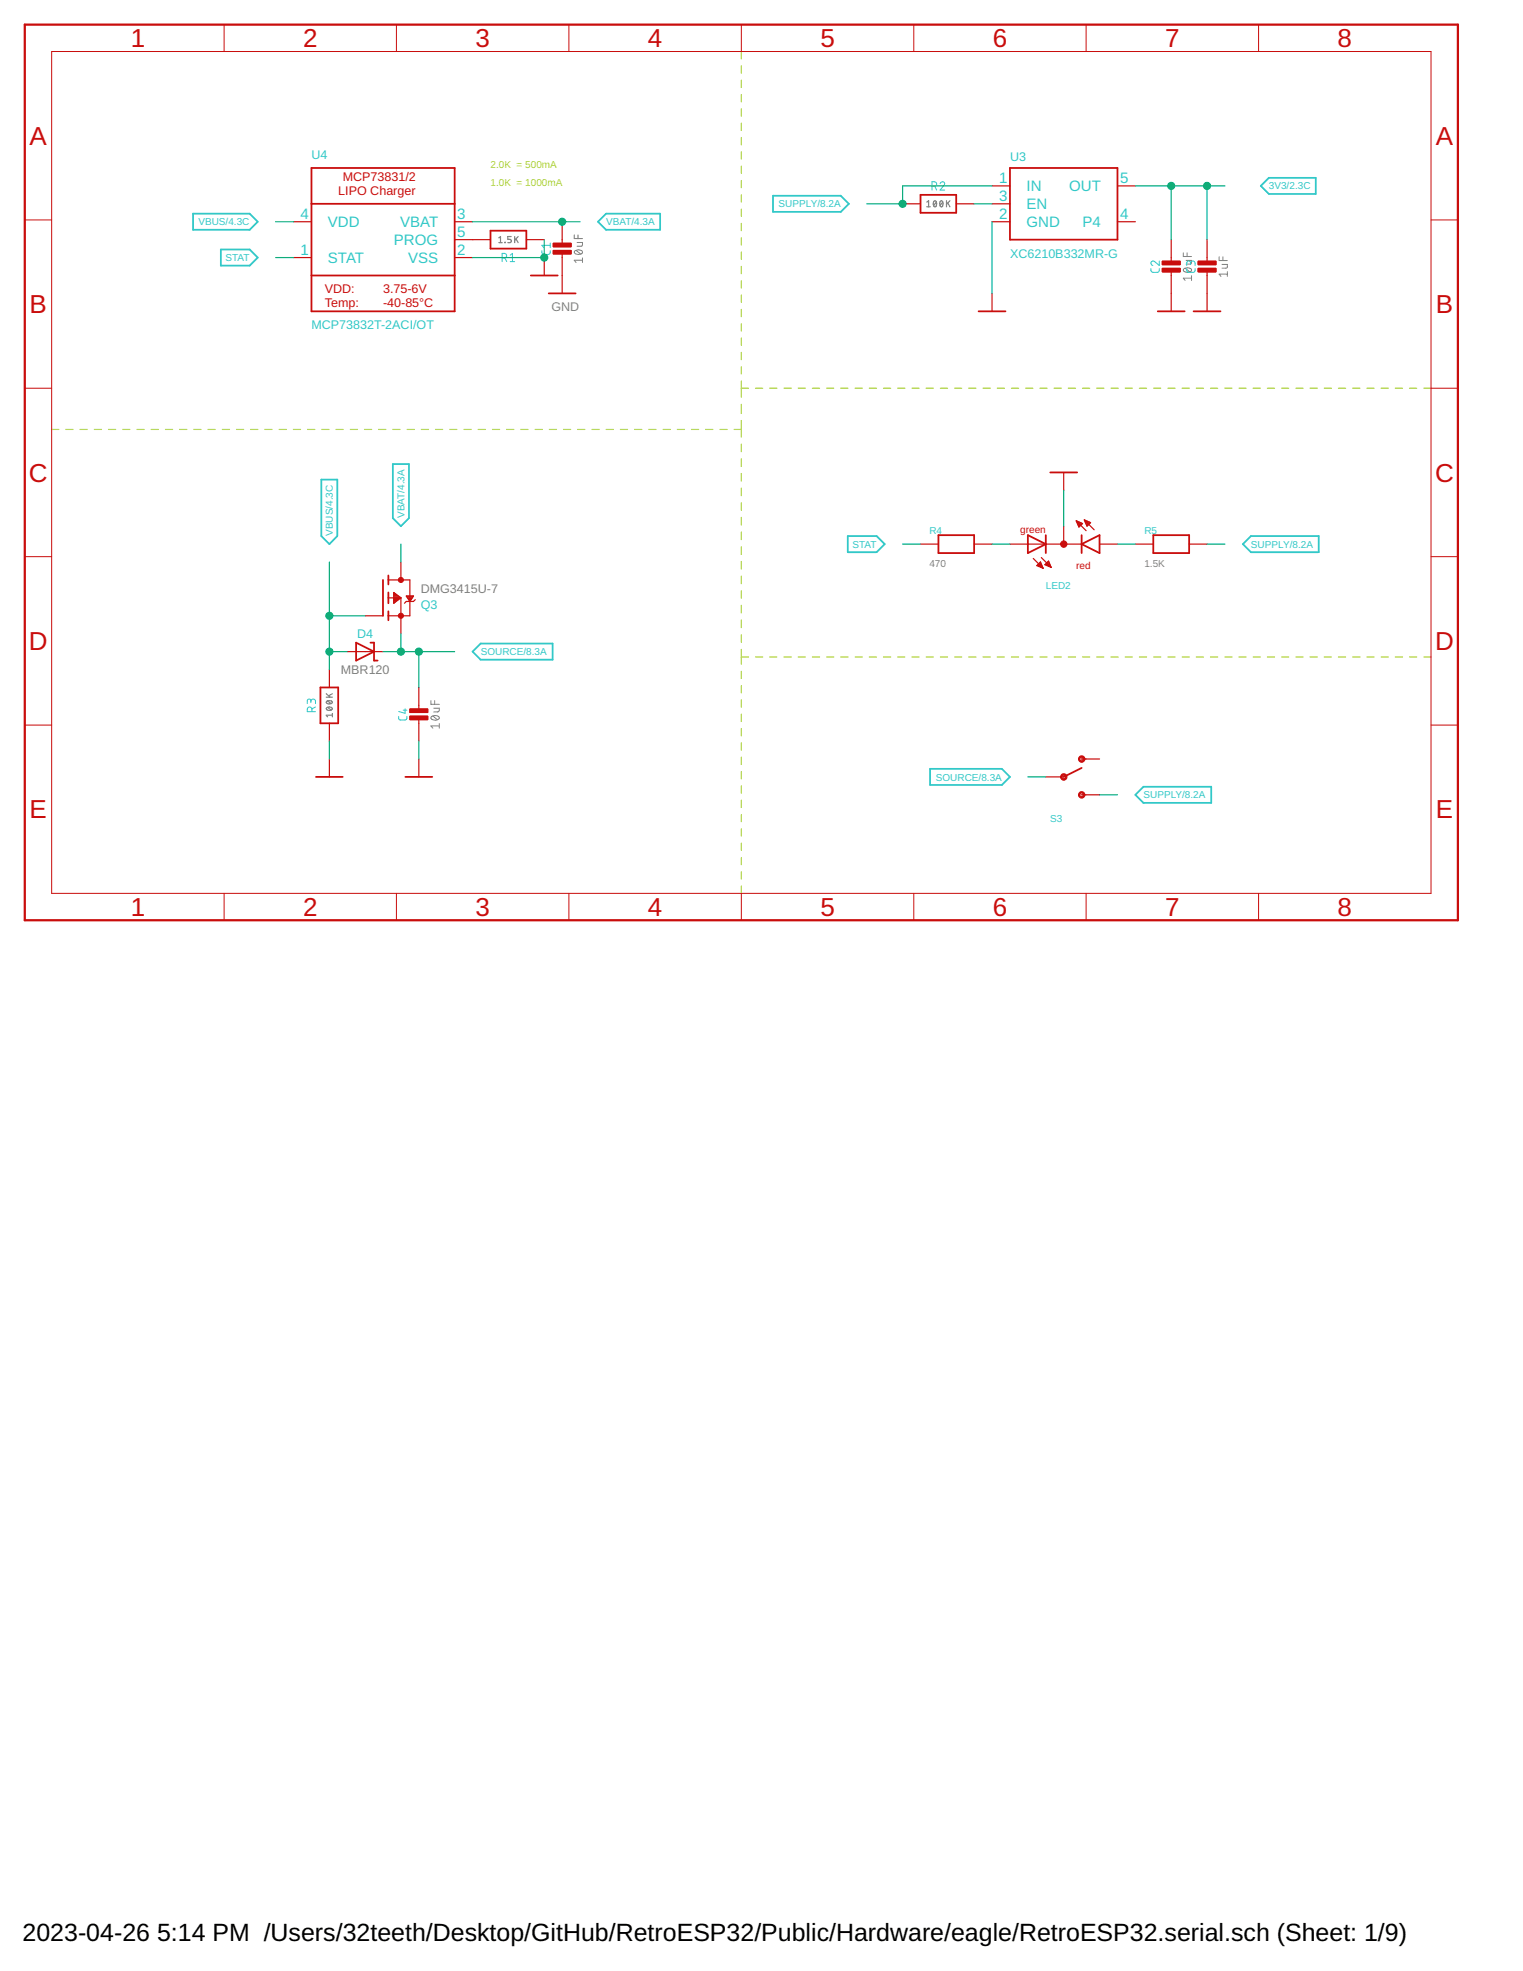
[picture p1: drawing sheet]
<svg xmlns="http://www.w3.org/2000/svg" width="216mm" height="279mm" viewBox="0 0 216 279" stroke-linecap="round" stroke-linejoin="round" font-family="sans-serif">
<g fill="none" stroke="#afd134" stroke-width=".17">
<path d="M105.1 7.3v1M105.1 9.3v1.1M105.1 11.4v1M105.1 13.4v1M105.1 15.4v1.1M105.1 17.5v1M105.1 19.5v1M105.1 21.5v1M105.1 23.6v1M105.1 25.6v1M105.1 27.6v1M105.1 29.7v1"/>
<path d="M105.1 31.7v1M105.1 33.7v1M105.1 35.7v1.1M105.1 37.8v1M105.1 39.8v1M105.1 41.8v1.1M105.1 43.9v1M105.1 45.9v1M105.1 47.9v1.1M105.1 50v1M105.1 52v1M105.1 54v2.3"/>
<path d="M105.1 57.3v1.3M105.1 59.6v2.4M105.1 55h1M107.1 55h1M109.1 55h1M111.1 55h1.1M113.2 55h1M115.2 55h1M117.2 55h1M119.2 55h1M121.2 55h1M123.2 55h1"/>
<path d="M125.2 55h1.1M127.3 55h1M129.3 55h1M131.3 55h1M133.3 55h1M135.3 55h1M137.3 55h1M139.4 55h1M141.4 55h1M143.4 55h1M145.4 55h1M147.4 55h1"/>
<path d="M149.4 55h1.1M151.4 55h1.1M153.5 55h1M155.5 55h1M157.5 55h1M159.5 55h1M161.5 55h1M163.5 55h1M165.6 55h1M167.6 55h1M169.6 55h1M171.6 55h1"/>
<path d="M173.6 55h1M175.6 55h1.1M177.7 55h1M179.7 55h1M181.7 55h1M183.7 55h1M185.7 55h1M187.7 55h1M189.7 55h1.1M191.8 55h1M193.8 55h1M195.8 55h1"/>
<path d="M197.8 55h1M199.8 55h1M201.8 55h1.1M7.3 60.9h1M9.3 60.9h1.1M11.3 60.9h1.1M13.4 60.9h1M15.4 60.9h1M17.4 60.9h1M19.4 60.9h1M21.4 60.9h1.1M23.5 60.9h1"/>
<path d="M25.5 60.9h1M27.5 60.9h1M29.5 60.9h1M31.5 60.9h1M33.5 60.9h1M35.5 60.9h1.1M37.5 60.9h1.1M39.6 60.9h1M41.6 60.9h1M43.6 60.9h1M45.6 60.9h1M47.6 60.9h1"/>
<path d="M49.7 60.9h1M51.7 60.9h1M53.7 60.9h1M55.7 60.9h1M57.7 60.9h1M59.7 60.9h1M61.7 60.9h1.1M63.8 60.9h1M65.8 60.9h1M67.8 60.9h1M69.8 60.9h1M71.8 60.9h1"/>
<path d="M73.8 60.9h1M75.9 60.9h1M77.9 60.9h1M79.9 60.9h1M81.9 60.9h1M83.9 60.9h1M85.9 60.9h1.1M87.9 60.9h1.1M90 60.9h1M92 60.9h1M94 60.9h1M96 60.9h1"/>
<path d="M98 60.9h1M100 60.9h1M102.1 60.9h1M104.1 60.9h1M105.1 62.9v1.1M105.1 65v1.1M105.1 67.1v1.1M105.1 69.2v1.1M105.1 71.3v1M105.1 73.3v1.1M105.1 75.4v1.1M105.1 77.5v1.1"/>
<path d="M105.1 79.6v1.1M105.1 81.7v1M105.1 83.7v1.1M105.1 85.8v1.1M105.1 87.9v1.1M105.1 90v1.1M105.1 92.1v2M105.1 95.2v1M105.1 97.2v1M105.1 99.2v1M105.1 93.1h1M107.1 93.1h1"/>
<path d="M109.1 93.1h1M111.1 93.1h1.1M113.2 93.1h1M115.2 93.1h1M117.2 93.1h1M119.2 93.1h1M121.2 93.1h1M123.2 93.1h1M125.2 93.1h1.1M127.3 93.1h1M129.3 93.1h1M131.3 93.1h1"/>
<path d="M133.3 93.1h1M135.3 93.1h1M137.3 93.1h1M139.4 93.1h1M141.4 93.1h1M143.4 93.1h1M145.4 93.1h1M147.4 93.1h1M149.4 93.1h1.1M151.4 93.1h1.1M153.5 93.1h1M155.5 93.1h1"/>
<path d="M157.5 93.1h1M159.5 93.1h1M161.5 93.1h1M163.5 93.1h1M165.6 93.1h1M167.6 93.1h1M169.6 93.1h1M171.6 93.1h1M173.6 93.1h1M175.6 93.1h1.1M177.7 93.1h1M179.7 93.1h1"/>
<path d="M181.7 93.1h1M183.7 93.1h1M185.7 93.1h1M187.7 93.1h1M189.7 93.1h1.1M191.8 93.1h1M193.8 93.1h1M195.8 93.1h1M197.8 93.1h1M199.8 93.1h1M201.8 93.1h1.1M105.1 101.2v1.1"/>
<path d="M105.1 103.3v1M105.1 105.3v1M105.1 107.3v1.1M105.1 109.4v1M105.1 111.4v1M105.1 113.4v1.1M105.1 115.5v1M105.1 117.5v1M105.1 119.5v1M105.1 121.6v1M105.1 123.6v1M105.1 125.6v1"/>
</g>
<g fill="none" stroke="#808080" stroke-width=".14">
<path d="M81.4 33.3v.5h1.2M81.5 35.6l.5-.2 .5 .2 .1 .2a.69 .69 0 0 1-1.2 0zM81.7 35.5l.6 .5M81.8 34.4h.8l-.1 .5h-.7M81.9 33.3v.5M82.6 36.9h-1.2l.3 .3M82.6 36.6v.6M167.7 35.8v.6h1.2M167.8 38.1l.5-.1 .5 .1 .1 .2a.69 .69 0 0 1-1.2 0zM168 38l.7 .5M168.1 36.9h.8l-.1 .5h-.7M168.3 35.8v.6"/>
<path d="M168.9 39.4h-1.2l.3 .4M168.9 39.1v.7M172.8 36.4v.5h1.2M173.2 37.5h.8l-.1 .5h-.7M173.4 36.4v.5M174 38.9h-1.2l.3 .3M174 38.5v.7M61.1 99.3v.5h1.2M61.6 99.3v.5M61.2 101.6a.73 .73 0 0 1 1.1 .2 .71 .71 0 0 1-1.2 0zM61.4 101.5l.6 .5M61.5 100.4h.8l-.1 .5h-.7"/>
<path d="M62.3 102.9h-1.2l.3 .3M62.3 102.6v.6"/>
</g>
<g fill="none" stroke="#808080" stroke-width=".17">
<path d="M70.7 33.7l.3-.2v.9M70.7 34.4h.5M71.6 34.4h.1M72.5 33.5h-.5v.4l.4 .1 .1 .1-.1 .3h-.4M73 33.5v.9M73.2 33.9l.2 .5M73.4 33.5l-.4 .6M131.4 28.7l.2-.3v.9M131.4 29.3h.5M132.4 28.5l.1-.1a.52 .52 0 0 1 0 .9l-.1-.1-.1-.3zM132.7 28.7l-.3 .4M133.3 28.5l.2-.1a.52 .52 0 0 1 0 .9l-.3-.3v-.3z"/>
<path d="M133.6 28.7l-.3 .4M134.2 28.4v.9M134.4 28.8l.3 .5M134.7 28.4l-.5 .6M46.2 98.8h.9M46.2 98.3l.6 .5M46.3 99.4l.4-.1 .4 .1a.43 .43 0 0 1-.4 .4 .43 .43 0 0 1-.5-.3zM46.4 99.4l.5 .3M47.1 98.3l-.5 .3M46.3 100.4l.4-.2 .4 .2a.39 .39 0 0 1-.4 .3 .39 .39 0 0 1-.4-.3zM46.4 100.3l.5 .3M47.1 101.4h-.9l.2 .2"/>
<path d="M47.1 101.1v.5"/>
</g>
<g fill="none" stroke="#32c8c8" stroke-width=".14">
<path d="M71.2 36.6h.3a.33 .33 0 0 0 .3-.4 .33 .33 0 0 0-.3-.3h-.3v1.2M71.6 36.6l.2 .5M72.3 36.2l.3-.3v1.2M72.3 37.1h.7M76.8 35.5l.1 .4 .2 .2 .7-.1 .2-.1v-.4M78 34.5v.6M78 34.8h-1.2l.3 .3M132.1 26.4h.4a.33 .33 0 0 0 .3-.3 .33 .33 0 0 0-.3-.3h-.4v1.1M132.5 26.4l.3 .5M133.3 26a.32 .32 0 0 1 .4-.2 .32 .32 0 0 1 .1 .5l-.5 .6h.6M163.2 38.1v.4l.2 .1h.8l.1-.2v-.3M164.3 37v.6l-.6-.5a.32 .32 0 0 0-.5 .1 .32 .32 0 0 0 .2 .4"/>
<path d="M168.2 38.1l.1 .4 .2 .1h.7l.2-.2v-.3M168.8 37.3a.33 .33 0 0 1 .3-.3 .33 .33 0 0 1 .3 .3v.3M168.8 37.5l-.1-.4-.3-.1-.2 .3v.3M44.1 99.4a.33 .33 0 0 1 .3-.3 .33 .33 0 0 1 .3 .3v.3M44.1 99.6v-.2a.25 .25 0 0 0-.3-.3 .25 .25 0 0 0-.2 .3v.3M44.2 100.9v-.4a.33 .33 0 0 0-.3-.3 .33 .33 0 0 0-.3 .3v.4h1.1M44.7 100.2l-.5 .3M56.5 101.6v.3l.3 .2 .8-.1 .1-.4M57.1 100.7h.6M57.4 100.5v.6l-.9-.2"/>
</g>
<path d="M27.4 30.3h8l1.1 1.1-1.1 1.2h-8zM31.3 35.4h4.1l1.1 1.1-1.1 1.2h-4.1zM84.8 31.4l1.1-1.1h7.7v2.3h-7.7zM109.6 27.7h9.6l1.1 1.2-1.1 1.1h-9.6zM178.7 26.4l1.2-1.2h6.6v2.3h-6.6zM45.6 68h2.2v8l-1.1 1.1-1.1-1.1zM55.7 65.8h2.3v7.6l-1.2 1.2-1.1-1.2zM120.2 76h4.1l1.1 1.1-1.1 1.2h-4.1zM176.2 77.1l1.1-1.1h9.6v2.3h-9.6zM67 92.4l1.1-1.2h10.2v2.3h-10.2zM131.8 109h10.2l1.2 1.1-1.2 1.2h-10.2zM161 112.7l1.1-1.2h9.6v2.3h-9.6z" fill="none" stroke="#32c8c8" stroke-width=".25"/>
<path d="M3.5 3.5h203.2v127h-203.2z" fill="none" stroke="#c90d0c" stroke-width=".32"/>
<g fill="none" stroke="#c90d0c" stroke-width=".14">
<path d="M7.3 7.3h195.6v119.3h-195.6zM31.8 3.5v3.8M56.2 3.5v3.8M80.6 3.5v3.8M105.1 3.5v3.8M129.5 3.5v3.8M154 3.5v3.8M178.4 3.5v3.8M3.5 31.2h3.8M202.9 31.2h3.8M3.5 55h3.8M202.9 55h3.8"/>
<path d="M3.5 78.9h3.8M202.9 78.9h3.8M3.5 102.8h3.8M153.3 112.7h.7M202.9 102.8h3.8M31.8 126.6v3.9M56.2 126.6v3.9M80.6 126.6v3.9M105.1 126.6v3.9M129.5 126.6v3.9M154 126.6v3.9M178.4 126.6v3.9"/>
</g>
<g fill="none" stroke="#c90d0c" stroke-width=".25">
<path d="M44.2 28.9h20.3M44.2 23.8h20.3v20.3h-20.3zM44.2 39.1h20.3M69.5 32.7h5.1v2.5h-5.1zM75.2 39.1h3.9M130.5 27.6h5.1v2.6h-5.1zM143.2 23.8h15.2v10.2h-15.2zM77.8 41.6h3.8M138.7 44.1h3.8M164.1 44.1h3.8M169.2 44.1h3.8M133 75.9h5.1v2.5h-5.1z"/>
<path d="M145.7 75.9l2.6 1.2-2.6 1.3zM148.3 75.9v2.5M148.9 67h3.8M153.3 75.9v2.5M153.3 77.1l2.6-1.2v2.5zM163.5 75.9h5.1v2.5h-5.1zM45.4 97.5h2.5v5h-2.5zM50.5 91.1l2.5 1.3-2.5 1.2zM52.5 91.1h.5v2.5h.5M54.3 82.2v5.1M55.1 81.6v1.2M55.1 84v1.5"/>
<path d="M55.1 86.7v1.2M44.8 110.1h3.8M57.5 110.1h3.8M153.3 108.9l-2.5 1.2"/>
</g>
<g fill="none" stroke="#c90d0c" stroke-width=".17">
<path d="M41.6 36.5h2.6M41.6 31.4h2.6M64.5 34h5M64.5 36.5h2.5M64.5 31.4h2.5M74.6 34h2.6M77.2 36.5v2.6M79.7 31.4v3.3M79.7 35.8v5.8M128 28.9h2.5M135.6 28.9h2.5M140.6 31.4h2.6"/>
<path d="M140.6 28.9h2.6M140.6 26.4h2.6M158.4 31.4h2.6M158.4 26.4h2.6M166 34v3.3M166 38.3v5.8M171.1 34v3.3M171.1 38.3v5.8M140.6 41.6v2.5M56.8 79.7v2.5M130.5 77.1h2.5M138.1 77.1h2.5"/>
<path d="M143.2 77.1h10.1M146.5 79.2l1.4 1.4M147.3 79.9h.3M147.4 79.8h.2M147.5 79.7l-.5 .5 .9 .4M147.5 79.7l.4 .9M147.5 79.7h.1M147.6 79l1.4 1.4M148.3 79.9h.5M148.4 79.8h.4M148.5 79.7h.2M148.6 79.6h.1"/>
<path d="M150.8 67v2.5M150.8 74.6v2.5M152.6 73.8l1.4 1.4M152.6 73.8l.9 .4-.5 .5zM152.6 73.9h.1M152.7 74h.3M152.7 74.1h.6M152.8 74.3h.6M152.8 74.4h.5M152.9 74.5h.3M152.9 74.6h.2M153.7 73.7l1.4 1.4"/>
<path d="M153.7 73.7l.9 .4-.5 .5zM153.8 73.8h.1M153.8 73.9h.4M153.8 74h.6M153.9 74.1h.7M153.9 74.3h.5M154 74.4h.3M154.1 74.5h.1M155.9 77.1h2.5M161 77.1h2.5M168.6 77.1h2.5M46.7 94.9v2.6"/>
<path d="M49.2 92.4h5.1M51.8 87.3h2.5M55.1 84.8h1.7M55.1 82.2h3v5.1h-3M55.8 84.5h.7M55.8 85.2h.4M55.8 85.1h.6M55.8 85h.7M55.8 84.9h.9M55.8 84.6h.9M55.8 84l1 .8-1 .7zM55.8 85.5h.1"/>
<path d="M55.8 85.3h.2M55.8 84.4h.5M55.8 84.3h.4M55.8 84.1h.2M55.8 84h.1M56.8 84.8v5M57.6 84.5h1l-.5 .8zM57.7 84.6h.8M57.8 84.8h.6M57.8 84.9h.6M57.9 85h.4M58 85.1h.2"/>
<path d="M58.1 85.2h.1M58.9 85l-.3 .3h-1l-.3 .2M59.4 97.5v3.3M147 80.2h.7M147.1 80h.6M147.2 80.3h.6M147.5 80.4h.3M147.8 80.5h.1M148.1 80.1l.5-.6 .4 .9zM148.1 80h.7M148.4 80.2h.5M148.7 80.3h.2"/>
<path d="M148.9 80.4h.1M46.7 102.5v2.6M46.7 107.6v2.5M59.4 101.8v3.3M59.4 107.6v2.5M148.3 110.1h2.5M153.3 107.6h2.6M153.3 112.7h2.6"/>
</g>
<g fill="#c90d0c" stroke="#c90d0c" stroke-width=".14">
<path d="M153.1 107.2a.46 .46 0 0 1 .7 .2 .46 .46 0 0 1-.3 .6 .46 .46 0 0 1-.6-.4h.2a.26 .26 0 0 1 .3-.2 .26 .26 0 0 1 .1 .4 .26 .26 0 0 1-.4-.1v-.1h-.2z" fill-rule="evenodd"/>
<path d="M153.1 112.3a.46 .46 0 0 1 .7 .2 .46 .46 0 0 1-.3 .6 .46 .46 0 0 1-.6-.4h.2a.26 .26 0 0 1 .3-.2 .26 .26 0 0 1 .1 .4 .26 .26 0 0 1-.4-.1v-.1h-.2z" fill-rule="evenodd"/>
<path d="M150.5 109.8a.46 .46 0 0 1 .7 .1 .46 .46 0 0 1-.3 .7 .46 .46 0 0 1-.6-.5h.2a.26 .26 0 0 1 .4-.2 .26 .26 0 0 1 .1 .4 .26 .26 0 0 1-.4 0l-.1-.2h-.2z" fill-rule="evenodd"/>
<path d="M150.6 76.7a.46 .46 0 0 1 .6 .3 .46 .46 0 0 1-.3 .6 .46 .46 0 0 1-.6-.5h.5v.1l-.5-.1z" fill-rule="evenodd"/>
<circle cx="56.8" cy="87.3" r=".36"/>
<circle cx="56.8" cy="82.2" r=".36"/>
</g>
<g fill="#c90d0c" stroke="#c90d0c" stroke-width=".14">
<path d="M78.4 35.5h2.6v.5h-2.6z"/>
<path d="M78.4 34.5h2.6v.5h-2.6z"/>
<path d="M58.1 101.5h2.5v.5h-2.5z"/>
<path d="M58.1 100.5h2.5v.5h-2.5z"/>
<path d="M169.8 38h2.6v.5h-2.6z"/>
<path d="M169.8 37h2.6v.5h-2.6z"/>
<path d="M164.8 38h2.5v.5h-2.5z"/>
<path d="M164.8 37h2.5v.5h-2.5z"/>
</g>
<g fill="none" stroke="#0dab76" stroke-width=".17">
<path d="M39.1 36.5h2.5M39.1 31.4h2.5M67 31.4h15.2M77.2 34v2.5h-10.2M138.1 28.9h2.5M140.6 31.4v10.2M140.6 26.4h-12.6v2.5h-5.1M161 26.4h12.7M166 26.4v7.6M171.1 26.4v7.6M46.7 79.7v15.2M56.8 77.1v2.6"/>
<path d="M128 77.1h2.5M140.6 77.1h2.6M150.8 69.5v5.1M158.4 77.1h2.6M171.1 77.1h2.6M46.7 92.4h2.5M46.7 87.3h5.1M54.3 92.4h10.2M56.8 89.8v2.6M59.4 92.4v5.1M46.7 105.1v2.5M59.4 105.1v2.5"/>
<path d="M145.7 110.1h2.6M155.9 112.7h2.5"/>
</g>
<g fill="#0dab76" stroke="#0dab76" stroke-width=".14">
<circle cx="77.2" cy="36.5" r=".51"/>
<circle cx="171.1" cy="26.4" r=".51"/>
<circle cx="166" cy="26.4" r=".51"/>
<circle cx="46.7" cy="92.4" r=".51"/>
<circle cx="46.7" cy="87.3" r=".51"/>
<circle cx="79.7" cy="31.4" r=".51"/>
<circle cx="128" cy="28.9" r=".51"/>
<circle cx="56.8" cy="92.4" r=".51"/>
<circle cx="59.4" cy="92.4" r=".51"/>
</g>
<g font-size="3.7" fill="#c90d0c">
<text x="18.5" y="6.7">1</text>
<text x="43" y="6.7">2</text>
<text x="67.4" y="6.7">3</text>
<text x="91.9" y="6.7">4</text>
<text x="116.3" y="6.7">5</text>
<text x="140.7" y="6.7">6</text>
<text x="165.2" y="6.7">7</text>
<text x="189.6" y="6.7">8</text>
<text x="4.2" y="20.5">A</text>
<text x="203.5" y="20.5">A</text>
<text x="4.2" y="44.4">B</text>
<text x="203.5" y="44.4">B</text>
<text x="4.1" y="68.3">C</text>
<text x="203.4" y="68.3">C</text>
<text x="4.1" y="92.1">D</text>
<text x="203.4" y="92.1">D</text>
<text x="4.2" y="116">E</text>
<text x="203.5" y="116">E</text>
<text x="18.5" y="129.8">1</text>
<text x="43" y="129.8">2</text>
<text x="67.4" y="129.8">3</text>
<text x="91.9" y="129.8">4</text>
<text x="116.3" y="129.8">5</text>
<text x="140.7" y="129.8">6</text>
<text x="165.2" y="129.8">7</text>
<text x="189.6" y="129.8">8</text>
</g>
<g font-size="3.5">
<text x="3.2" y="275.2">2023-04-26</text>
<text x="22.3" y="275.2">5:14 PM /Users/32teeth/Desktop/GitHub/RetroESP32/Public/Hardware/eagle/RetroESP32.serial.sch (Sheet: 1/9)</text>
</g>
<g font-size="2.1" fill="#32c8c8">
<text x="141.6" y="28.5">3</text>
<text x="141.6" y="26">1</text>
<text x="145.5" y="29.7">EN</text>
<text x="145.5" y="27.1">IN</text>
<text x="151.6" y="27.1">OUT</text>
<text x="158.8" y="26">5</text>
<text x="42.6" y="31.1">4</text>
<text x="46.5" y="32.2">VDD</text>
<text x="55.8" y="34.7">PROG</text>
<text x="56.7" y="32.2">VBAT</text>
<text x="64.8" y="33.6">5</text>
<text x="64.8" y="31.1">3</text>
<text x="141.6" y="31.1">2</text>
<text x="145.5" y="32.2">GND</text>
<text x="153.5" y="32.2">P4</text>
<text x="158.8" y="31.1">4</text>
<text x="42.6" y="36.2">1</text>
<text x="46.5" y="37.3">STAT</text>
<text x="57.8" y="37.3">VSS</text>
<text x="64.8" y="36.2">2</text>
</g>
<g font-size="1.8" fill="#32c8c8">
<text x="44.1" y="22.5">U4</text>
<text x="143.2" y="22.8">U3</text>
<text x="143.2" y="36.5">XC6210B332MR-G</text>
<text x="44.1" y="46.7">MCP73832T-2ACI/OT</text>
<text x="59.6" y="86.4">Q3</text>
<text x="50.6" y="90.5">D4</text>
</g>
<g font-size="1.8" fill="#c90d0c">
<text x="48" y="27.6">LIPO Charger</text>
<text x="48.6" y="25.7">MCP73831/2</text>
<text x="46" y="41.6">VDD:</text>
<text x="54.3" y="41.6">3.75-6V</text>
<text x="46" y="43.5">Temp:</text>
<text x="54.3" y="43.5">-40-85°C</text>
</g>
<g font-size="1.8" fill="#808080">
<text x="78.2" y="44.1">GND</text>
<text x="59.6" y="84.1">DMG3415U-7</text>
<text x="48.3" y="95.5">MBR120</text>
</g>
<g font-size="1.4" fill="#afd134">
<text x="69.5" y="23.8">2.0K = 500mA</text>
<text x="69.5" y="26.4">1.0K = 1000mA</text>
</g>
<g font-size="1.4" fill="#32c8c8">
<text x="110.4" y="29.4">SUPPLY/8.2A</text>
<text x="179.9" y="26.9">3V3/2.3C</text>
<text x="28.1" y="31.9">VBUS/4.3C</text>
<text x="85.9" y="31.9">VBAT/4.3A</text>
<text x="32" y="37">STAT</text>
<text x="47.2" y="76" transform="rotate(-90 47.2 76)">VBUS/4.3C</text>
<text x="57.3" y="73.4" transform="rotate(-90 57.3 73.4)">VBAT/4.3A</text>
<text x="120.9" y="77.6">STAT</text>
<text x="131.8" y="75.6">R4</text>
<text x="162.2" y="75.6">R5</text>
<text x="177.3" y="77.6">SUPPLY/8.2A</text>
<text x="148.3" y="83.5">LED2</text>
<text x="68.1" y="92.9">SOURCE/8.3A</text>
<text x="132.7" y="110.6">SOURCE/8.3A</text>
<text x="162.1" y="113.2">SUPPLY/8.2A</text>
<text x="148.9" y="116.5">S3</text>
</g>
<g font-size="1.4" fill="#c90d0c">
<text x="144.6" y="75.6">green</text>
<text x="152.6" y="80.7">red</text>
</g>
<g font-size="1.4" fill="#808080">
<text x="131.8" y="80.4">470</text>
<text x="162.2" y="80.4">1.5K</text>
</g>
</svg>
